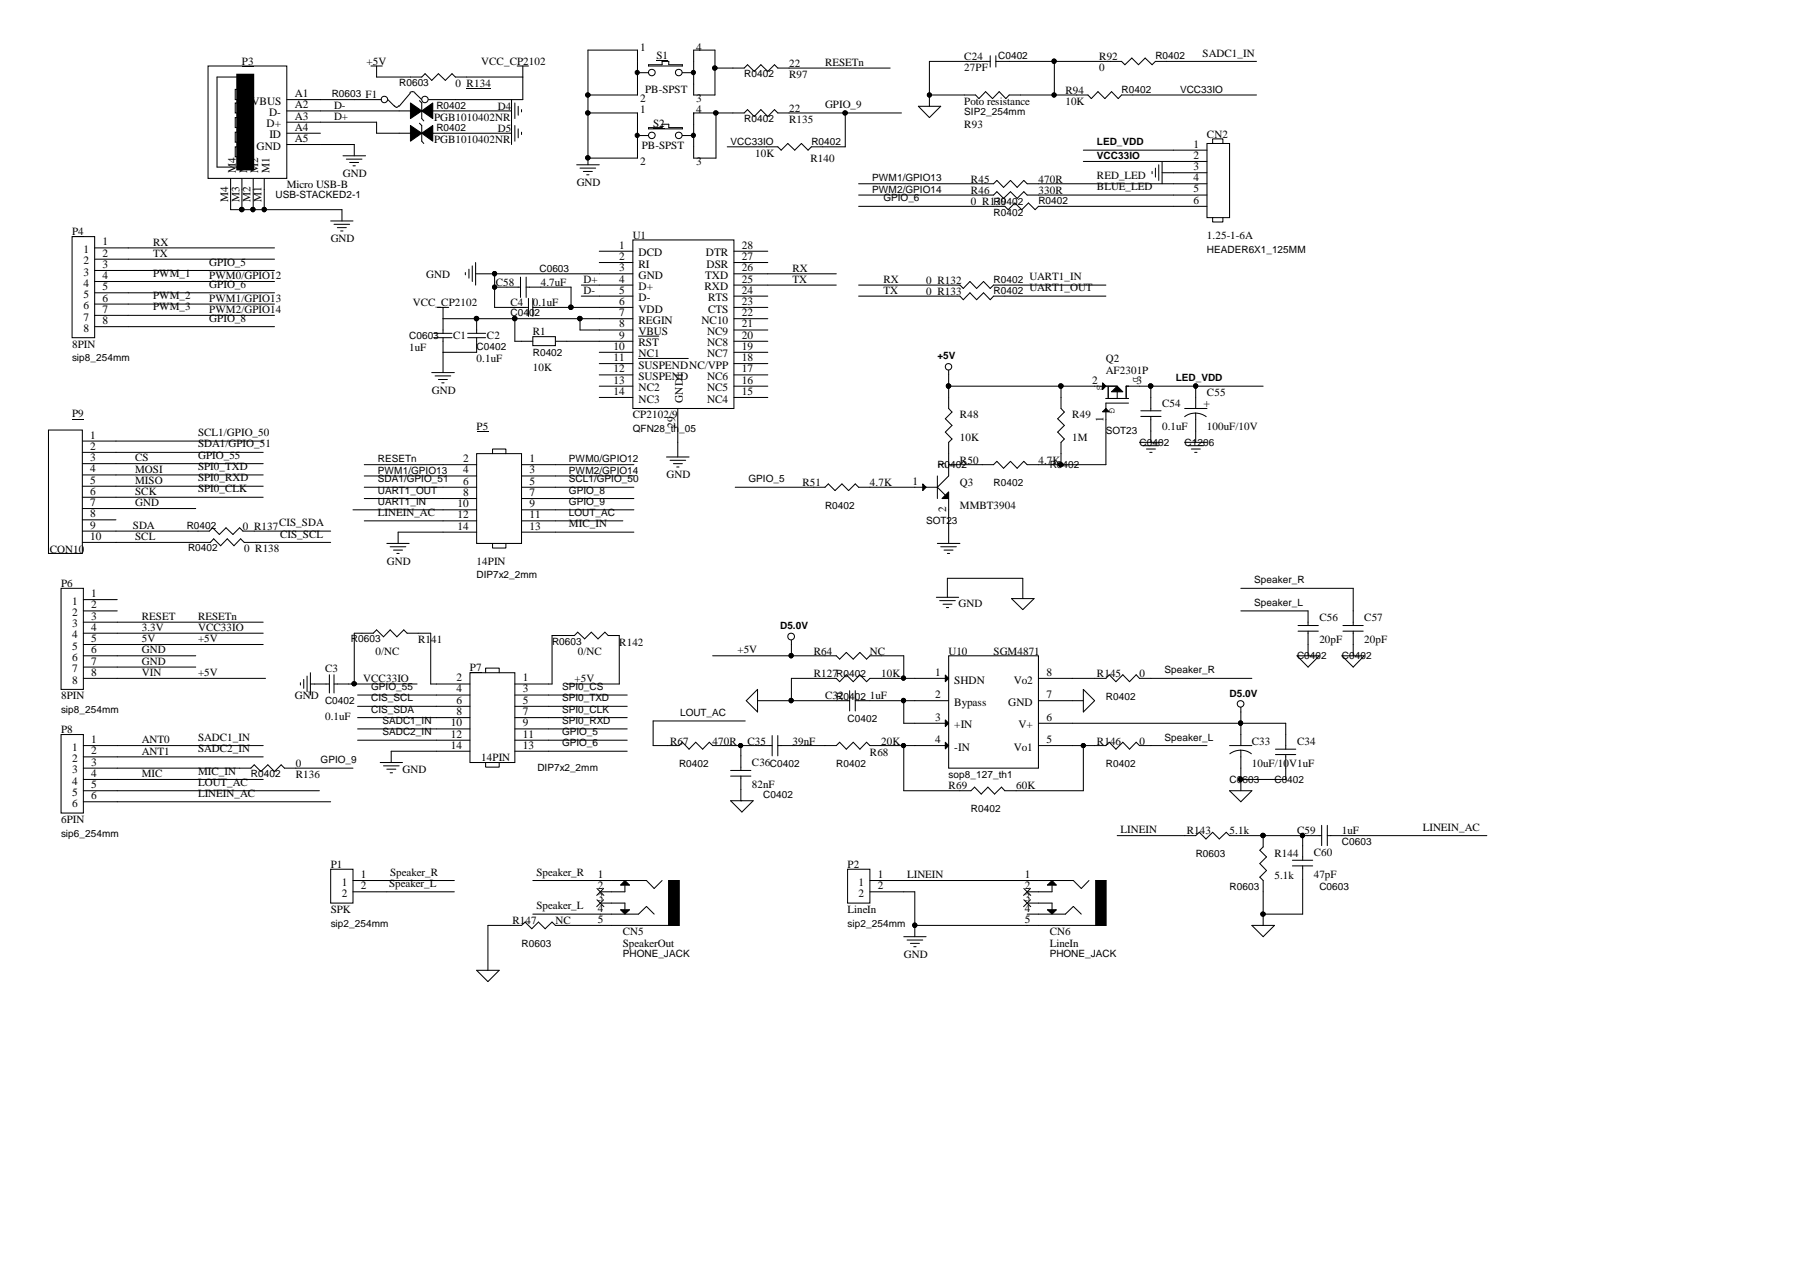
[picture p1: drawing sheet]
<svg xmlns="http://www.w3.org/2000/svg" width="297mm" height="210mm" viewBox="0 0 297 210" stroke-linecap="round" stroke-linejoin="round" font-family="sans-serif">
<g fill="none" stroke="#000" stroke-width=".17">
<path d="M52.9 16.4h5.6M52.9 18.3h13M61.2 10.9h1.9M62.1 10.9v1.8h5.6M64 16.4l1.1 1.1M65.1 17.5l.3 .2 .4-.2M67.6 15.3l.5-.2 .4 .2M67.7 15.3l-1.8 2.2M68.5 15.3l1.1 1.1M73.3 18.3h11.1M77 12.7h9.3M84.4 16.4v7.4"/>
<path d="M85 17v2.6M85.3 10.9h1.9M85.5 17.5v1.5M86.1 18.1v.4M86.3 10.9v5.5h-11.2M97 15.7h8.2v-7.4h-8.2v18.9M97 18.6h8.2M105.2 12h1.8M107 10.7h2.3v-.6h1.1v.6h2.2v.2h-5.6zM112.6 12h1.9M114.5 8.3h3.5v7.4h-3.5zM118 11.2h2.9"/>
<path d="M118.2 18.6v7.5h-3.7M120.9 18.6h-6.4v.3M130.2 11.2h16.7M130.2 18.6h18.6M139.5 18.6v5.6h-3.7M151.6 17.5h3.6l-1.8 1.9zM153.4 15.7h5.7M161 10.1h-7.6v7.4M166.5 10.1h16.8M168.4 15.7h9.3M174 10.1v5.6M186.9 15.7h20.4"/>
<path d="M192.5 10.1h14.8M11.9 39h3.7v16.7h-3.7zM38.1 31.3v3.3h18.3v1.9M39.9 31.3v3.3M41.8 31.3v3.3M43.6 31.3v3.3M52.9 20.2h9.2v1.8h3.8M52.9 23.8h5.6v1.9M54.6 36.5h3.7M55.1 37h2.6M55.7 37.6h1.4M56.2 38.1h.4"/>
<path d="M56.6 25.7h3.7M57.1 26.3h2.6M57.7 26.8h1.5M58.3 27.4h.3M73.3 22h11.1M85 20.7v2.6M85.5 21.3v1.4M86.1 21.8v.4M95.2 27.2h3.7M95.7 27.7h2.6M96.3 28.3h1.4M96.8 28.8h.4"/>
<path d="M97 26.1h8.2M120 24.2h6.5M141.7 30.3h20.4M141.7 32.2h22.3l.5-.6 1.1 1.1 1.2-1.1 1.1 1.1 1.1-1.1 .5 .6h24.1M141.7 34.1h24.1l.6 .5 1.1-1.1 1.1 1.1 1.1-1.1 1.1 1.1 .6-.5h22.2M171.4 30.3h22.2M178.8 24.8h14.8M178.8 26.6h14.8M190.1 28.3v.4M190.7 27.7v1.5M191.2 27.2v2.6M191.8 28.5h1.8"/>
<path d="M191.8 26.6v3.7M15.6 40.9h29.7M15.6 42.8h29.7M15.6 44.6h29.7M15.6 46.5h29.7M15.6 48.3h29.7M15.6 50.2h29.7M15.6 52h29.7M15.6 53.9h29.7M72.2 50.7h1.8M73.1 50.7v1.9h25.8M76.8 45v.4"/>
<path d="M77.4 44.4v1.5M77.9 43.9v2.6M78.5 45.2h20.4M78.5 43.3v3.7M78.7 58.1h-5.6v3.4M81.6 45.2v5.5h3.2M81.6 47.4h4.3M85 52.6v3.7h1.1M85.9 45.7v3.4M86.8 47.4h7.4v3.3M86.8 45.7v3.4M90.3 50.7h8.6"/>
<path d="M93.5 56.3h5.4M95.7 52.6v1.9h3.2M95.9 47h3M95.9 48.9h3M126.7 45.2h11.3M126.7 47h11.3M141.7 47h14.8M141.7 48.9h14.8M165.8 47h16.7M165.8 48.9h16.7M8 71h5.6v20.3h-5.6zM13.6 74.6h29.8"/>
<path d="M13.6 76.5h29.8M13.6 78.4h29.8M13.6 72.8h29.8M60.1 76.7h13M60.1 78.5h13M71.2 61.5h3.8M71.8 62h2.6M72.3 62.6h1.5M72.9 63.2h.4M91.7 76.7h12.9M91.7 78.5h12.9M110 75.4h3.7"/>
<path d="M110.6 76h2.6M111.1 76.5h1.5M111.7 77.1h.4M111.8 73v2.4M154.7 78.5v3.8M156.5 61.1v6.3l.6 .6-1.1 1.1 1.1 1.1-1.1 1.1 1.1 1.1-.6 .6v5.5l-1.8 1.9M156.5 63.7h24.1M175.1 63.7v1.9M175.1 74.9v1.8M182.5 69.3v7.4h-13l-.5-.6-1.1 1.2-1.1-1.2-1.2 1.2-1.1-1.2-.5 .6h-7.5M188 63.7h20.4M188 73h3.8"/>
<path d="M188.3 68.7h3.3M188.3 67.8h3.3M188.6 73.5h2.6M189.2 74.1h1.5M189.7 74.6h.4M189.9 63.7v4.1M189.9 68.7v4.3M195.5 73h3.7M196 73.5h2.6M196.6 74.1h1.5M197.1 74.6h.4M197.3 63.7v1.9"/>
<path d="M197.3 71.1v1.9M13.6 80.2h29.8M13.6 82.1h29.8M13.6 83.9h18.7M13.6 87.6h19.1M13.6 89.5h21.1l.6-.6 1.1 1.2 1.1-1.2 1.1 1.2 1.1-1.2 .6 .6h14.3M13.6 85.8h5.5M42 87.6h12.6M58.3 84.1h14.8M60.1 80.4h13M60.1 86h13M60.1 82.3h13"/>
<path d="M63.8 89.7h3.7M64.4 90.2h2.6M64.9 90.8h1.5M65.5 91.3h.4M73.1 87.8h-7.4v1.9M91.7 80.4h12.9M91.7 87.8h12.9M91.7 86h11.1M91.7 84.1h12.9M91.7 82.3h12.9M121.3 80.4h13M143.6 80.4h11.1"/>
<path d="M154.5 98.6h3.7M154.7 89.7h3.7M154.7 80.4l1.3 1.3M155.1 99.1h2.5M155.2 90.2h2.6M155.6 99.7h1.5M155.8 90.8h1.5M156.3 98.6v-3.2h12.5v3.4M156.3 91.3h.4M156.5 82.3v7.4M166.9 98.8h3.7l-1.8 1.8zM204.8 97.1h18.5v3.7"/>
<path d="M19.3 102.7h24.1M19.3 104.5h24.1M19.3 106.4h24.1M19.3 108.2h13M19.3 110.1h13M19.3 111.9h24.5M49.6 112.7v.3M50.1 112.1v1.5M50.7 111.6v2.5M51.2 112.9h.7M51.2 111v3.7M57.5 112.9h11.3"/>
<path d="M59 114.7h13M59 118.4h13M59 116.6h13M59.7 104.5h-1.2v8.4M69 104.5h2.1v8.4h.9M90.6 112.9h.5v-8h3.7l.5-.6 1.2 1.1 1.1-1.1 1.1 1.1 1.1-1.1 .6 .6h1.8v8h-8.7M90.6 114.7h12.9M90.6 118.4h12.9M90.6 116.6h12.9M117.6 108.2h18.5M123 119h-15.2v4h2.4M125 115.6h13"/>
<path d="M125 113.8v3.7l-1.9-1.9zM130.6 105.6v2.6M136.1 111.9h-5.5v3.7M143.6 115.6h7.4M145.4 108.2h3.7v3.7M145.4 111.9h5.6M149.1 115.6v3.8h1.9M156.2 100.3h.3M177 111.9h5.5l.5-.5 1.1 1.1 1.2-1.1 1.1 1.1 1.1-1.1 .5 .5h18.6M177 115.6h1.8M177 119.4h35.2v4.2M178.8 113.8l1.8 1.8-1.8 1.9z"/>
<path d="M204.8 116.7v4.5M204.8 100.8h11.1M214 108.2h3.7l-1.8 1.9zM215.9 106.4v1.8M221.4 108.2h3.7l-1.8 1.9zM223.3 106.4v1.8M19.3 123h24.1M19.3 124.9h24.1M19.3 126.8h20.2M19.3 128.6h24.1M19.3 130.5h33.4M19.3 132.3h35.3"/>
<path d="M48.8 126.8h9.5M59 120.3h13M59 122.1h13M62.7 125.8h3.7M63.3 126.4h2.6M63.8 126.9h1.5M64.4 127.5h.4M72 124h-7.4v1.8M90.6 124h12.9M90.6 120.3h12.9M90.6 122.1h12.9M119.5 123h5.7"/>
<path d="M120.6 132.1h3.7l-1.9 1.9zM122.3 123v1.7M122.3 130.3v1.8M130.8 123h7.2l.6-.5 1.1 1.1 1.1-1.1 1.1 1.1 1.1-1.1 .6 .5h7.4M149.1 123v7.5h9.3M177 123h3.6M178.8 123v7.5h-11.1M184.4 137.9h12.9l.6-.6 1.1 1.1 1.1-1.1 1.1 1.1 1.2-1.1 .5 .6h15.2M189.9 123h9.3M202.9 130.5h3.7l-1.8 1.8zM204.8 126.8v3.7M210.5 123.6h3.3"/>
<path d="M210.5 124.5h3.3M212.2 124.5v4.1h-7.4M215 137.9v1.6M218.1 136.2v3.3M219 137.9h26.4M219 136.2v3.3M63.8 145.3h11.2M63.8 147.2h11.2M84.2 152.7h-3.7v7.4M87.9 145.3h11.2M87.9 150.8h11.2M93.5 152.7h5.6"/>
<path d="M149.1 145.3h20.4M149.1 147.2h1.9v7.4M149.1 154.6h3.7M149.7 155.1h2.6M150.2 155.7h1.5M150.8 156.2h.4M151 152.7h18.5M206.6 152.7h3.7l-1.9 1.9zM208.4 147.2v5.5M215 145.1v5.7h-6.6M78.7 160.1h3.7l-1.9 1.9z"/>
<circle cx="107.6" cy="12" r=".55"/>
<circle cx="112" cy="12" r=".55"/>
<circle cx="156.5" cy="60.5" r=".54"/>
<circle cx="130.5" cy="105" r=".56"/>
<circle cx="204.7" cy="116.2" r=".55"/>
</g>
<g fill="#000" stroke="#000" stroke-width=".17">
<path d="M152.3 79.9l.5 .5-.5 .6z" fill-rule="evenodd"/>
<path d="M156.5 81.2v1.1h-1.1z" fill-rule="evenodd"/>
<circle cx="97" cy="15.7" r=".36"/>
<circle cx="97" cy="18.6" r=".36"/>
<circle cx="105.1" cy="12" r=".35"/>
<circle cx="114.4" cy="12" r=".35"/>
<circle cx="118" cy="11.2" r=".36"/>
<circle cx="118.1" cy="18.6" r=".36"/>
<circle cx="139.5" cy="18.6" r=".36"/>
<circle cx="153.4" cy="15.7" r=".34"/>
<circle cx="173.9" cy="10.1" r=".35"/>
<circle cx="173.9" cy="15.7" r=".34"/>
<circle cx="39.9" cy="34.6" r=".37"/>
<circle cx="41.7" cy="34.6" r=".35"/>
<circle cx="43.6" cy="34.6" r=".35"/>
<circle cx="97" cy="26" r=".36"/>
<circle cx="78.6" cy="52.6" r=".37"/>
<circle cx="81.6" cy="45.2" r=".35"/>
<circle cx="81.6" cy="47.4" r=".34"/>
<circle cx="84.9" cy="52.6" r=".37"/>
<circle cx="94.2" cy="50.7" r=".37"/>
<circle cx="95.7" cy="52.6" r=".37"/>
<circle cx="156.5" cy="63.7" r=".37"/>
<circle cx="175.1" cy="63.7" r=".37"/>
<circle cx="175.1" cy="76.7" r=".36"/>
<circle cx="189.9" cy="63.7" r=".37"/>
<circle cx="197.3" cy="63.7" r=".35"/>
<circle cx="58.4" cy="112.8" r=".36"/>
<circle cx="130.5" cy="108.2" r=".35"/>
<circle cx="130.5" cy="115.6" r=".35"/>
<circle cx="149.1" cy="115.6" r=".35"/>
<circle cx="149.1" cy="111.9" r=".34"/>
<circle cx="204.7" cy="119.3" r=".35"/>
<circle cx="122.2" cy="123" r=".34"/>
<circle cx="149.1" cy="123" r=".34"/>
<circle cx="178.8" cy="123" r=".34"/>
<circle cx="204.7" cy="128.6" r=".35"/>
<circle cx="208.4" cy="137.9" r=".37"/>
<circle cx="214.9" cy="137.9" r=".35"/>
<circle cx="150.9" cy="152.7" r=".35"/>
<circle cx="208.4" cy="150.8" r=".36"/>
</g>
<path d="M108.3 10h2h-2zM11.9 39h1.9v.1h-1.9zM11.9 69.1h1.9v.1h-1.9z" fill="#000"/>
<circle cx="70.1" cy="16.4" r=".54" fill="#fff" stroke="#000" stroke-width=".17"/>
<path d="M70.7 16.4h4.4" fill="none" stroke="#000" stroke-width=".17"/>
<circle cx="63.4" cy="16.4" r=".54" fill="#fff" stroke="#000" stroke-width=".17"/>
<g fill="none" stroke="#000" stroke-width=".17">
<path d="M34.3 10.9h13v18.5h-13zM38.8 14.7h.6v1.7h-.6zM38.8 17h.6v1.6h-.6zM38.8 19.4h.6v1.7h-.6zM39.5 14.6v7.4M39.5 12.7h-3.7v14.9h3.7M47.3 16.4h5.6M47.3 18.3h5.6M58.5 16.4h4.4M65.9 18.3h1.8M67.7 12.7h1.9l.5-.5 1.1 1.1 1.1-1.1 1.2 1.1 1.1-1.1 .5 .5h1.9M69.2 16.6l.4 .4v2.6l.3 .4"/>
<path d="M71.4 18.3h1.9M77 14.6h4M105.2 18.6v7.5M114.5 18.6v7.5M120.9 11.2h1.9l.6-.5 1.1 1.1 1.1-1.1 1.1 1.1 1.1-1.1 .6 .5h1.8M120.9 18.6h1.9l.6-.5 1.1 1.1 1.1-1.1 1.1 1.1 1.1-1.1 .6 .5h1.8M159.1 15.7h1.9l.5 .6 1.1-1.2 1.2 1.2 1.1-1.2 1.1 1.2 .5-.6h1.9M161 10.1h2.4M163.4 9.2v1.9M164.3 10.1h2.2M164.3 9.2v1.9M177.7 15.7h1.8l.6 .6 1.1-1.2 1.1 1.2 1.1-1.2 1.1 1.2 .6-.6h1.8"/>
<path d="M183.3 10.1h1.8l.5 .6 1.2-1.1 1.1 1.1 1.1-1.1 1.1 1.1 .6-.6h1.8M38.1 29.4v1.9M38.8 21.8h.6v1.7h-.6zM38.8 24.2h.6v1.7h-.6zM39.9 29.4v1.9M41.8 29.4v1.9M43.6 29.4v1.9M47.3 20.2h5.6M47.3 22h5.6M47.3 23.8h5.6M65.9 22h1.8M69.2 20.3l.4 .4v2.6l.3 .4"/>
<path d="M71.4 22h1.9M104.4 39.6h16.7v27.8h-16.7zM105.2 22.4h1.8M107 21.1h2.3v-.6h1.1v.6h2.2v.2h-5.6zM112.6 22.4h1.9M126.5 24.2h1.9l.5 .6 1.1-1.1 1.1 1.1 1.1-1.1 1.1 1.1 .6-.6h1.9M162.1 30.3h1.9l.5-.5 1.1 1.1 1.2-1.1 1.1 1.1 1.1-1.1 .5 .5h1.9M193.6 30.3h5.6M193.6 24.8h5.6M193.6 26.6h5.6M193.6 28.5h5.6M193.6 32.2h5.6"/>
<path d="M193.6 34.1h5.6M199.2 23.7h3.7v12.2h-3.7zM200.1 23.7v-.8h1.7v.8M200.1 35.9v.7h1.7v-.7M71.6 55h3M71.6 55.7h3M73.1 52.6v2.4M73.1 55.7v2.4M77.2 55h2.9M77.2 55.7h2.9M78.7 52.6v2.4M78.7 55.7v2.4"/>
<path d="M84.2 50.8h2.2M84.8 50.7h2.4M86.1 56.3h1.8M87.2 49.2v3M87.9 55.6h3.8v1.4h-3.8zM87.9 49.2v3M87.9 50.7h2.4M91.7 56.3h1.8M98.9 56.3h5.5M98.9 50.7h5.5M98.9 47h5.5M98.9 48.9h5.5"/>
<path d="M98.9 41.5h5.5M98.9 43.3h5.5M98.9 45.2h5.5M98.9 52.6h5.5M98.9 54.5h5.5M98.9 58.1h5.5M105.4 55.5h3.3M105.4 59.2h8.2M121.1 56.3h5.6M121.1 50.7h5.6M121.1 47h5.6M121.1 48.9h5.6"/>
<path d="M121.1 41.5h5.6M121.1 43.3h5.6M121.1 45.2h5.6M121.1 52.6h5.6M121.1 54.5h5.6M121.1 58.1h5.6M156.5 47h1.9l.6 .6 1.1-1.1 1.1 1.1 1.1-1.1 1.1 1.1 .6-.6h1.8M156.5 48.9h1.9l.6 .6 1.1-1.2 1.1 1.2 1.1-1.2 1.1 1.2 .6-.6h1.8M73.1 76.7h5.6M73.1 78.5h5.6M78.7 74.9h7.4v14.8h-7.4zM81.3 74.9v-.8h2.2v.8"/>
<path d="M86.1 76.7h5.6M86.1 78.5h5.6M98.9 63.7h5.5M98.9 60h5.5M98.9 61.9h5.5M98.9 65.6h5.5M111.8 67.4v5.6M121.1 63.7h5.6M121.1 60h5.6M121.1 61.9h5.6M121.1 65.6h5.6M175.1 65.6v1.8l.5 .6-1.1 1.1 1.1 1.1-1.1 1.1 1.1 1.1-.5 .6v1.9"/>
<path d="M180.6 63.7h3.8M182.5 65.8h3.7M182.9 63.7v2.1M184.4 64.7v1.1M186.2 66.5h-3.7v2.8M188 63.7h-2.2v2.1M195.5 68.8a2.96 2.96 0 0 1 3.6 0M195.5 67.4h3.7M197.3 65.6v1.8M197.3 68.2v2.9M10.1 97.1h3.7v16.7h-3.7zM13.8 98.9h5.5"/>
<path d="M32.7 87.6h1.8l.6-.5 1.1 1.1 1.1-1.1 1.1 1.1 1.1-1.1 .6 .5h1.9M73.1 80.4h5.6M73.1 82.3h5.6M73.1 84.1h5.6M73.1 86h5.6M73.1 87.8h5.6M81.3 89.7v.7h2.2v-.7M86.1 80.4h5.6M86.1 82.3h5.6M86.1 84.1h5.6M86.1 86h5.6M86.1 87.8h5.6"/>
<path d="M134.3 80.4h1.8l.6-.5 1.1 1.1 1.1-1.1 1.1 1.1 1.1-1.1 .6 .5h1.9M13.8 111.9h5.5M13.8 104.5h5.5M13.8 100.8h5.5M13.8 102.7h5.5M13.8 106.4h5.5M13.8 108.2h5.5M13.8 110.1h5.5M51.9 112.9h2.5M54.4 111.4v3M55.1 111.4v3M55.1 112.9h2.4"/>
<path d="M59.7 104.5h1.9l.5-.6 1.2 1.2 1.1-1.2 1.1 1.2 1.1-1.2 .6 .6h1.8M72 112.9h5.6M72 114.7h5.6M72 116.6h5.6M72 118.4h5.6M77.6 111h7.4v14.8h-7.4zM80.1 111v-.7h2.3v.7M85 112.9h5.6M85 114.7h5.6M85 116.6h5.6M85 118.4h5.6M136.1 111.9h1.9l.6 .6 1.1-1.1 1.1 1.1 1.1-1.1 1.1 1.1 .6-.6h1.8"/>
<path d="M136.1 108.2h1.9l.6 .6 1.1-1.1 1.1 1.1 1.1-1.1 1.1 1.1 .6-.6h1.8M138 115.6h2.2M140.2 114v3.3M141.1 115.6h2.5M141.1 114v3.3M151 111.9h5.5M151 115.6h5.5M151 119.4h5.5M156.5 108.2h14.9v18.6h-14.9zM171.4 111.9h5.6M171.4 115.6h5.6M171.4 119.4h5.6"/>
<path d="M214.2 103.2h3.4M214.2 104.2h3.4M215.9 100.8v2.4M215.9 104.2v2.2M221.6 103.2h3.4M221.6 104.2h3.4M223.3 100.8v2.4M223.3 104.2v2.2M10.1 121.2h3.7v13h-3.7zM13.8 130.5h5.5M13.8 123h5.5M13.8 124.9h5.5"/>
<path d="M13.8 126.8h5.5M13.8 128.6h5.5M13.8 132.3h5.5M39.5 126.8h1.9l.6-.6 1.1 1.1 1.1-1.1 1.1 1.1 1.1-1.1 .5 .6h1.9M72 120.3h5.6M72 122.1h5.6M72 124h5.6M80.1 125.8v.8h2.3v-.8M85 120.3h5.6M85 122.1h5.6M85 124h5.6M110.2 123h1.9l.5-.5 1.1 1.1 1.1-1.1 1.2 1.1 1.1-1.1 .5 .5h1.9"/>
<path d="M120.6 127.1h3.3M120.6 128.1h3.3M122.3 124.7v2.4M122.3 128.1v2.2M125.2 123h2.2M127.4 121.4v3.3M128.4 123h2.4M128.4 121.4v3.3M151 123h5.5M158.4 130.5h1.8l.6-.6 1.1 1.1 1.1-1.1 1.1 1.1 1.2-1.1 .5 .6h1.9M171.4 123h5.6M180.6 123h1.9l.5-.5 1.1 1.1 1.2-1.1 1.1 1.1 1.1-1.1 .5 .5h1.9"/>
<path d="M202.9 123h3.7M202.9 124.4a2.96 2.96 0 0 1 3.6 0M204.8 121.2v1.8M204.8 123.8v3M208.4 137.9v1.9l-.5 .5 1.1 1.1-1.1 1.1 1.1 1.2-1.1 1.1 .5 .5v1.9M215 139.5v2.5M54.6 143.4h3.7v5.6h-3.7zM58.3 145.3h5.5M58.3 147.2h5.5M84.2 152.7h1.9l.6-.5 1.1 1.1 1.1-1.1 1.1 1.1 1.1-1.1 .6 .5h1.8M98.5 146.6l1.2 1.2M98.5 148.5l1.2 1.1"/>
<path d="M99.1 152.7h13v-7.4h-1.7v7.4M99.1 145.3h7.6l1.2 1.3 1.4-1.3M99.1 150.8h6.3l1.3-1.2 1.2 1.2M99.1 149h4v1.1M99.6 146.6l-1.1 1.2M99.6 148.5l-1.1 1.1M103.1 146.1v1.1h-4M139.9 143.4h3.7v5.6h-3.7zM143.6 145.3h5.5M143.6 147.2h5.5M169 146.6l1.1 1.2M169 148.5l1.1 1.1"/>
<path d="M169.5 145.3h7.6l1.3 1.3 1.3-1.3M169.5 152.7h13v-7.4h-1.7v7.4M169.5 149h4.1v1.1M169.5 150.8h6.3l1.3-1.2 1.3 1.2M170.1 146.6l-1.2 1.2M170.1 148.5l-1.2 1.1M173.6 146.1v1.1h-4.1M213.3 142h3.3M213.3 142.9h3.3M215 142.9v2.2"/>
<circle cx="107.6" cy="22.3" r=".55"/>
<circle cx="112" cy="22.3" r=".55"/>
</g>
<path d="M39.5 12.7h1.9v14.9h-1.9z" fill-rule="evenodd" fill="#000" stroke="#000" stroke-width="1.1"/>
<path d="M39.9 10.9h2v.1h-2zM107.8 21.1h1.9v.1h-1.9zM78.7 71.1h1.9v.1h-1.9zM77.6 111h1.9v.1h-1.9z" fill="#000"/>
<g fill="#000" stroke="#000" stroke-width=".17">
<path d="M69.6 18.3l1.8-1.3v2.6z" fill-rule="evenodd"/>
<path d="M67.7 17l1.9 1.3-1.9 1.3z" fill-rule="evenodd"/>
<path d="M69.6 22l1.8-1.3v2.6z" fill-rule="evenodd"/>
<path d="M67.7 20.7l1.9 1.3-1.9 1.3z" fill-rule="evenodd"/>
<path d="M182.5 67.4l.5 .6h-1.1z" fill-rule="evenodd"/>
<path d="M181.9 63.2l.6 .5-.6 .6z" fill-rule="evenodd"/>
<path d="M184.4 63.7l.9 1h-1.9z" fill-rule="evenodd"/>
<path d="M156 111.4l.5 .5-.5 .6z" fill-rule="evenodd"/>
<path d="M156 118.8l.5 .6-.5 .5z" fill-rule="evenodd"/>
<path d="M156 122.5l.5 .5-.5 .6z" fill-rule="evenodd"/>
<path d="M103.1 145.3l.8 .8h-1.5z" fill-rule="evenodd"/>
<path d="M102.4 150.1h1.5l-.8 .7z" fill-rule="evenodd"/>
<path d="M110.4 145.3h1.7v7.4h-1.7z" fill-rule="evenodd"/>
<path d="M172.8 146.1l.8-.8 .7 .8z" fill-rule="evenodd"/>
<path d="M172.8 150.1h1.5l-.7 .7z" fill-rule="evenodd"/>
<path d="M180.8 145.3h1.7v7.4h-1.7z" fill-rule="evenodd"/>
<circle cx="97" cy="15.7" r=".36"/>
<circle cx="97" cy="18.6" r=".36"/>
<circle cx="118" cy="11.2" r=".36"/>
<circle cx="118.1" cy="18.6" r=".36"/>
<circle cx="139.5" cy="18.6" r=".36"/>
<circle cx="153.4" cy="15.7" r=".34"/>
<circle cx="173.9" cy="10.1" r=".35"/>
<circle cx="173.9" cy="15.7" r=".34"/>
<circle cx="39.9" cy="34.6" r=".37"/>
<circle cx="41.7" cy="34.6" r=".35"/>
<circle cx="43.6" cy="34.6" r=".35"/>
<circle cx="97" cy="26" r=".36"/>
<circle cx="105.1" cy="22.3" r=".35"/>
<circle cx="114.4" cy="22.3" r=".35"/>
<circle cx="78.6" cy="52.6" r=".37"/>
<circle cx="81.6" cy="45.2" r=".35"/>
<circle cx="81.6" cy="47.4" r=".34"/>
<circle cx="84.9" cy="52.6" r=".37"/>
<circle cx="94.2" cy="50.7" r=".37"/>
<circle cx="95.7" cy="52.6" r=".37"/>
<circle cx="156.5" cy="63.7" r=".37"/>
<circle cx="175.1" cy="63.7" r=".37"/>
<circle cx="175.1" cy="76.7" r=".36"/>
<circle cx="189.9" cy="63.7" r=".37"/>
<circle cx="197.3" cy="63.7" r=".35"/>
<circle cx="58.4" cy="112.8" r=".36"/>
<circle cx="130.5" cy="108.2" r=".35"/>
<circle cx="130.5" cy="115.6" r=".35"/>
<circle cx="149.1" cy="115.6" r=".35"/>
<circle cx="149.1" cy="111.9" r=".34"/>
<circle cx="204.7" cy="119.3" r=".35"/>
<circle cx="122.2" cy="123" r=".34"/>
<circle cx="149.1" cy="123" r=".34"/>
<circle cx="178.8" cy="123" r=".34"/>
<circle cx="204.7" cy="128.6" r=".35"/>
<circle cx="208.4" cy="137.9" r=".37"/>
<circle cx="214.9" cy="137.9" r=".35"/>
<circle cx="150.9" cy="152.7" r=".35"/>
<circle cx="208.4" cy="150.8" r=".36"/>
</g>
<g font-size="1.9">
<text x="105.6" y="8.4">1</text>
<text x="114.9" y="8.4">4</text>
<text x="41.5" y="17.3">VBUS</text>
<text x="48.6" y="16">A1</text>
<text x="48.6" y="17.9">A2</text>
<text x="105.6" y="16.9">2</text>
<text x="114.9" y="16.9">3</text>
<text x="44" y="21">D+</text>
<text x="44.4" y="19.1">D-</text>
<text x="44.4" y="22.8">ID</text>
<text x="48.6" y="19.7">A3</text>
<text x="48.6" y="21.6">A4</text>
<text x="48.6" y="23.4">A5</text>
<text x="105.6" y="18.7">1</text>
<text x="114.9" y="18.7">4</text>
<text x="38.9" y="28.5" transform="rotate(-90 38.9 28.5)">M4</text>
<text x="40.8" y="28.5" transform="rotate(-90 40.8 28.5)">M3</text>
<text x="42.3" y="24.7">GND</text>
<text x="42.6" y="28.5" transform="rotate(-90 42.6 28.5)">M2</text>
<text x="44.4" y="28.5" transform="rotate(-90 44.4 28.5)">M1</text>
<text x="105.6" y="27.2">2</text>
<text x="114.9" y="27.2">3</text>
<text x="196.9" y="24.4">1</text>
<text x="196.9" y="26.2">2</text>
<text x="196.9" y="28.1">3</text>
<text x="196.9" y="29.9">4</text>
<text x="37.6" y="33.3" transform="rotate(-90 37.6 33.3)">M4</text>
<text x="39.5" y="33.3" transform="rotate(-90 39.5 33.3)">M3</text>
<text x="41.4" y="33.3" transform="rotate(-90 41.4 33.3)">M2</text>
<text x="43.2" y="33.3" transform="rotate(-90 43.2 33.3)">M1</text>
<text x="196.9" y="31.8">5</text>
<text x="196.9" y="33.6">6</text>
<text x="13.8" y="41.8">1</text>
<text x="16.9" y="40.5">1</text>
<text x="102.2" y="41">1</text>
<text x="122.4" y="41">28</text>
<text x="13.8" y="43.6">2</text>
<text x="13.8" y="45.5">3</text>
<text x="13.8" y="47.3">4</text>
<text x="16.9" y="42.3">2</text>
<text x="16.9" y="44.2">3</text>
<text x="16.9" y="46">4</text>
<text x="16.9" y="47.9">5</text>
<text x="102.2" y="42.9">2</text>
<text x="102.2" y="44.8">3</text>
<text x="102.2" y="46.6">4</text>
<text x="105.4" y="42.3">DCD</text>
<text x="105.4" y="44.2">RI</text>
<text x="105.4" y="46">GND</text>
<text x="105.4" y="47.9">D+</text>
<text x="116.2" y="47.9">RXD</text>
<text x="116.4" y="46">TXD</text>
<text x="116.5" y="42.3">DTR</text>
<text x="116.6" y="44.2">DSR</text>
<text x="122.4" y="46.6">25</text>
<text x="122.4" y="44.8">26</text>
<text x="122.4" y="42.9">27</text>
<text x="13.8" y="49.2">5</text>
<text x="13.8" y="51">6</text>
<text x="13.8" y="52.9">7</text>
<text x="16.9" y="49.8">6</text>
<text x="16.9" y="51.6">7</text>
<text x="16.9" y="53.5">8</text>
<text x="102.2" y="48.4">5</text>
<text x="102.2" y="50.3">6</text>
<text x="102.2" y="52.2">7</text>
<text x="105.4" y="49.7">D-</text>
<text x="105.4" y="51.6">VDD</text>
<text x="105.4" y="53.4">REGIN</text>
<text x="115.7" y="53.4">NC10</text>
<text x="116.8" y="51.6">CTS</text>
<text x="116.8" y="49.7">RTS</text>
<text x="122.4" y="52.2">22</text>
<text x="122.4" y="50.3">23</text>
<text x="122.4" y="48.4">24</text>
<text x="13.8" y="54.8">8</text>
<text x="101.3" y="57.7">10</text>
<text x="101.3" y="59.6">11</text>
<text x="102.2" y="54">8</text>
<text x="102.2" y="55.9">9</text>
<text x="105.4" y="55.3">VBUS</text>
<text x="105.4" y="57.2">RST</text>
<text x="105.4" y="59">NC1</text>
<text x="116.7" y="59">NC7</text>
<text x="116.7" y="57.2">NC8</text>
<text x="116.7" y="55.3">NC9</text>
<text x="122.4" y="59.6">18</text>
<text x="122.4" y="57.7">19</text>
<text x="122.4" y="55.9">20</text>
<text x="122.4" y="54">21</text>
<text x="101.3" y="61.4">12</text>
<text x="101.3" y="63.3">13</text>
<text x="101.3" y="65.2">14</text>
<text x="105.4" y="60.8">SUSPENDNC/VPP</text>
<text x="105.4" y="62.7">SUSPEND</text>
<text x="105.4" y="64.6">NC2</text>
<text x="116.7" y="64.6">NC5</text>
<text x="116.7" y="62.7">NC6</text>
<text x="122.4" y="65.2">15</text>
<text x="122.4" y="63.3">16</text>
<text x="122.4" y="61.4">17</text>
<text x="180.3" y="63.3">2</text>
<text x="187.5" y="63.3">3</text>
<text x="105.4" y="66.4">NC3</text>
<text x="111.4" y="70.6" transform="rotate(-90 111.4 70.6)">29</text>
<text x="112.7" y="66.5" transform="rotate(-90 112.7 66.5)">GND1</text>
<text x="116.7" y="66.4">NC4</text>
<text x="182.1" y="69.7" transform="rotate(-90 182.1 69.7)">1</text>
<text x="198.6" y="67.2">+</text>
<text x="14.9" y="72.4">1</text>
<text x="14.9" y="74.2">2</text>
<text x="14.9" y="76.1">3</text>
<text x="14.9" y="77.9">4</text>
<text x="76.4" y="76.3">2</text>
<text x="87.4" y="76.3">1</text>
<text x="156.1" y="77.2" transform="rotate(-90 156.1 77.2)">3</text>
<text x="14.9" y="79.8">5</text>
<text x="14.9" y="81.6">6</text>
<text x="14.9" y="83.5">7</text>
<text x="75.5" y="83.7">10</text>
<text x="76.4" y="78.1">4</text>
<text x="76.4" y="80">6</text>
<text x="76.4" y="81.8">8</text>
<text x="87.4" y="78.1">3</text>
<text x="87.4" y="80">5</text>
<text x="87.4" y="81.8">7</text>
<text x="87.4" y="83.7">9</text>
<text x="150.6" y="80">1</text>
<text x="14.9" y="85.4">8</text>
<text x="14.9" y="87.2">9</text>
<text x="14.9" y="89.1">10</text>
<text x="75.5" y="85.5">12</text>
<text x="75.5" y="87.4">14</text>
<text x="87.4" y="85.5">11</text>
<text x="87.4" y="87.4">13</text>
<text x="156.1" y="84.5" transform="rotate(-90 156.1 84.5)">2</text>
<text x="11.9" y="99.8">1</text>
<text x="11.9" y="101.7">2</text>
<text x="15.1" y="98.5">1</text>
<text x="15.1" y="100.4">2</text>
<text x="11.9" y="103.5">3</text>
<text x="11.9" y="105.3">4</text>
<text x="11.9" y="107.2">5</text>
<text x="15.1" y="102.2">3</text>
<text x="15.1" y="104.1">4</text>
<text x="15.1" y="105.9">5</text>
<text x="15.1" y="107.8">6</text>
<text x="11.9" y="109.1">6</text>
<text x="11.9" y="110.9">7</text>
<text x="11.9" y="112.8">8</text>
<text x="15.1" y="109.7">7</text>
<text x="15.1" y="111.5">8</text>
<text x="75.3" y="112.5">2</text>
<text x="86.3" y="112.5">1</text>
<text x="154.3" y="111.5">1</text>
<text x="157.5" y="112.8">SHDN</text>
<text x="167.3" y="112.8">Vo2</text>
<text x="172.7" y="111.5">8</text>
<text x="74.4" y="119.9">10</text>
<text x="75.3" y="114.3">4</text>
<text x="75.3" y="116.1">6</text>
<text x="75.3" y="118">8</text>
<text x="86.3" y="114.3">3</text>
<text x="86.3" y="116.1">5</text>
<text x="86.3" y="118">7</text>
<text x="86.3" y="119.9">9</text>
<text x="154.3" y="115.2">2</text>
<text x="154.3" y="118.9">3</text>
<text x="157.5" y="116.5">Bypass</text>
<text x="166.4" y="116.5">GND</text>
<text x="172.7" y="118.9">6</text>
<text x="172.7" y="115.2">7</text>
<text x="11.9" y="123.9">1</text>
<text x="11.9" y="125.7">2</text>
<text x="15.1" y="122.6">1</text>
<text x="15.1" y="124.5">2</text>
<text x="74.4" y="121.7">12</text>
<text x="74.4" y="123.5">14</text>
<text x="86.3" y="121.7">11</text>
<text x="86.3" y="123.5">13</text>
<text x="154.3" y="122.6">4</text>
<text x="157.5" y="120.2">+IN</text>
<text x="157.5" y="123.9">-IN</text>
<text x="167.3" y="123.9">Vo1</text>
<text x="168.1" y="120.2">V+</text>
<text x="172.7" y="122.6">5</text>
<text x="11.9" y="127.6">3</text>
<text x="11.9" y="129.5">4</text>
<text x="11.9" y="131.3">5</text>
<text x="15.1" y="126.3">3</text>
<text x="15.1" y="128.2">4</text>
<text x="15.1" y="130.1">5</text>
<text x="15.1" y="131.9">6</text>
<text x="11.9" y="133.2">6</text>
<text x="56.4" y="146.1">1</text>
<text x="56.4" y="148">2</text>
<text x="59.6" y="144.9">1</text>
<text x="59.6" y="146.7">2</text>
<text x="98.7" y="144.9">1</text>
<text x="98.7" y="146.7">2</text>
<text x="98.7" y="148.6">3</text>
<text x="141.7" y="146.1">1</text>
<text x="141.7" y="148">2</text>
<text x="144.9" y="144.9">1</text>
<text x="144.9" y="146.7">2</text>
<text x="169.1" y="144.9">1</text>
<text x="169.1" y="146.7">2</text>
<text x="169.1" y="148.6">3</text>
<text x="98.7" y="150.4">4</text>
<text x="98.7" y="152.3">5</text>
<text x="169.1" y="150.4">4</text>
<text x="169.1" y="152.3">5</text>
</g>
<g font-size="1.8">
<text x="39.9" y="10.7">P3</text>
<text x="60.5" y="10.7">+5V</text>
<text x="79.4" y="10.7">VCC_CP2102</text>
<text x="108.3" y="9.8">S1</text>
<text x="130.2" y="11">22</text>
<text x="136.1" y="10.9">RESETn</text>
<text x="159.1" y="9.9">C24</text>
<text x="159.1" y="11.8">27PF</text>
<text x="181.4" y="9.9">R92</text>
<text x="181.4" y="11.8">0</text>
<text x="198.5" y="9.3">SADC1_IN</text>
<text x="55.1" y="17.9">D-</text>
<text x="75.1" y="14.4">0 R134</text>
<text x="106.5" y="15.3">PB-SPST</text>
<text x="130.2" y="12.9">R97</text>
<text x="136.1" y="17.8">GPIO_9</text>
<text x="159.1" y="17.3">Poto resistance</text>
<text x="175.8" y="15.5">R94</text>
<text x="175.8" y="17.3">10K</text>
<text x="55.1" y="19.8">D+</text>
<text x="71.6" y="20">PGB1010402NR</text>
<text x="71.6" y="23.6">PGB1010402NR</text>
<text x="82.2" y="18.1">D4</text>
<text x="82.2" y="21.8">D5</text>
<text x="107.8" y="20.9">S2</text>
<text x="130.2" y="20.3">R135</text>
<text x="130.2" y="18.5">22</text>
<text x="159.1" y="21.1">R93</text>
<text x="199.2" y="22.7">CN2</text>
<text x="56.6" y="29.2">GND</text>
<text x="105.9" y="24.6">PB-SPST</text>
<text x="124.6" y="25.9">10K</text>
<text x="133.7" y="26.8">R140</text>
<text x="181" y="29.5">RED_LED</text>
<text x="47.3" y="31.1">Micro USB-B</text>
<text x="95.2" y="30.7">GND</text>
<text x="160.2" y="32">R46</text>
<text x="160.2" y="33.8">0 R139</text>
<text x="160.2" y="30.2">R45</text>
<text x="171.4" y="32">330R</text>
<text x="171.4" y="30.2">470R</text>
<text x="181" y="31.4">BLUE_LED</text>
<text x="11.9" y="38.8">P4</text>
<text x="25.3" y="40.5">RX</text>
<text x="54.6" y="40">GND</text>
<text x="104.4" y="39.4">U1</text>
<text x="199.2" y="39.4">1.25-1-6A</text>
<text x="25.3" y="42.4">TX</text>
<text x="25.3" y="45.6">PWM_1</text>
<text x="34.5" y="43.8">GPIO_5</text>
<text x="34.5" y="46.1">PWM0/GPIO12</text>
<text x="34.5" y="47.5">GPIO_6</text>
<text x="70.3" y="45.9">GND</text>
<text x="81.8" y="47.2">C58</text>
<text x="89.2" y="47.2">4.7uF</text>
<text x="96.3" y="46.7">D+</text>
<text x="130.8" y="44.8">RX</text>
<text x="130.8" y="46.7">TX</text>
<text x="145.8" y="46.7">RX</text>
<text x="152.8" y="46.8">0 R132</text>
<text x="25.3" y="49.4">PWM_2</text>
<text x="25.3" y="51.2">PWM_3</text>
<text x="34.5" y="49.8">PWM1/GPIO13</text>
<text x="34.5" y="51.7">PWM2/GPIO14</text>
<text x="34.5" y="53.1">GPIO_8</text>
<text x="68.1" y="50.5">VCC_CP2102</text>
<text x="84.2" y="50.5">C4</text>
<text x="87.9" y="50.5">0.1uF</text>
<text x="96.3" y="48.5">D-</text>
<text x="145.8" y="48.5">TX</text>
<text x="152.8" y="48.7">0 R133</text>
<text x="169.9" y="48.1">UART1_OUT</text>
<text x="11.9" y="57.4">8PIN</text>
<text x="67.5" y="58">1uF</text>
<text x="74.8" y="55.9">C1</text>
<text x="78.7" y="59.8">0.1uF</text>
<text x="80.3" y="55.9">C2</text>
<text x="87.9" y="55.3">R1</text>
<text x="182.5" y="59.8">Q2</text>
<text x="71.2" y="65">GND</text>
<text x="87.9" y="61.3">10K</text>
<text x="182.5" y="61.7">AF2301P</text>
<text x="199.2" y="65.4">C55</text>
<text x="11.9" y="68.9">P9</text>
<text x="32.7" y="72">SCL1/GPIO_50</text>
<text x="78.7" y="70.9">P5</text>
<text x="104.4" y="69.1">CP2102/9</text>
<text x="158.4" y="69.1">R48</text>
<text x="177" y="69.1">R49</text>
<text x="191.8" y="67.2">C54</text>
<text x="191.8" y="70.9">0.1uF</text>
<text x="199.2" y="70.9">100uF/10V</text>
<text x="22.3" y="76.1">CS</text>
<text x="22.3" y="78">MOSI</text>
<text x="32.7" y="73.8">SDA1/GPIO_51</text>
<text x="32.7" y="75.7">GPIO_55</text>
<text x="32.7" y="77.6">SPI0_TXD</text>
<text x="158.4" y="72.8">10K</text>
<text x="158.4" y="76.5">R50</text>
<text x="171.4" y="76.5">4.7K</text>
<text x="177" y="72.8">1M</text>
<text x="22.3" y="79.9">MISO</text>
<text x="22.3" y="81.7">SCK</text>
<text x="22.3" y="83.5">GND</text>
<text x="32.7" y="79.4">SPI0_RXD</text>
<text x="32.7" y="81.3">SPI0_CLK</text>
<text x="110" y="78.9">GND</text>
<text x="132.4" y="80.2">R51</text>
<text x="143.6" y="80.2">4.7K</text>
<text x="158.4" y="80.2">Q3</text>
<text x="158.4" y="83.9">MMBT3904</text>
<text x="21.9" y="87.3">SDA</text>
<text x="22.3" y="89.1">SCL</text>
<text x="40.1" y="87.4">0 R137</text>
<text x="46.1" y="86.8">CIS_SDA</text>
<text x="46.2" y="88.7">CIS_SCL</text>
<text x="62.4" y="85.1">LINEIN_AC</text>
<text x="93.9" y="87">MIC_IN</text>
<text x="8.2" y="91.3">CON10</text>
<text x="40.3" y="91.2">0 R138</text>
<text x="63.8" y="93.2">GND</text>
<text x="78.7" y="93.2">14PIN</text>
<text x="10.1" y="96.9">P6</text>
<text x="158.2" y="100.2">GND</text>
<text x="23.4" y="102.3">RESET</text>
<text x="23.4" y="104.1">3.3V</text>
<text x="23.4" y="106">5V</text>
<text x="23.4" y="107.8">GND</text>
<text x="32.7" y="102.3">RESETn</text>
<text x="32.7" y="104.1">VCC33IO</text>
<text x="32.7" y="106">+5V</text>
<text x="69" y="106.1">R141</text>
<text x="102.2" y="106.5">R142</text>
<text x="121.7" y="107.8">+5V</text>
<text x="217.7" y="102.5">C56</text>
<text x="217.7" y="106.1">20pF</text>
<text x="225.1" y="102.5">C57</text>
<text x="225.1" y="106.1">20pF</text>
<text x="23.4" y="109.7">GND</text>
<text x="23.4" y="111.6">VIN</text>
<text x="32.7" y="111.6">+5V</text>
<text x="53.6" y="111">C3</text>
<text x="59.9" y="112.5">VCC33IO</text>
<text x="62" y="108">0/NC</text>
<text x="77.6" y="110.8">P7</text>
<text x="94.8" y="112.5">+5V</text>
<text x="95.3" y="108">0/NC</text>
<text x="134.3" y="111.7">R127R0402</text>
<text x="134.3" y="108">R64</text>
<text x="143.6" y="108">NC</text>
<text x="145.4" y="111.7">10K</text>
<text x="156.5" y="108">U10</text>
<text x="164" y="108">SGM4871</text>
<text x="181" y="111.7">R145</text>
<text x="188" y="111.7">0</text>
<text x="10.1" y="115.4">8PIN</text>
<text x="48.6" y="115.4">GND</text>
<text x="53.6" y="118.8">0.1uF</text>
<text x="136.1" y="115.4">C32</text>
<text x="143.6" y="115.4">1uF</text>
<text x="10.1" y="121">P8</text>
<text x="23.4" y="122.7">ANT0</text>
<text x="23.4" y="124.5">ANT1</text>
<text x="32.7" y="122.2">SADC1_IN</text>
<text x="32.7" y="124.1">SADC2_IN</text>
<text x="79.4" y="125.6">14PIN</text>
<text x="110.6" y="122.9">R67</text>
<text x="117.6" y="122.9">470R</text>
<text x="123.4" y="122.9">C35</text>
<text x="130.8" y="122.9">39nF</text>
<text x="143.6" y="124.7">R68</text>
<text x="145.4" y="122.9">20K</text>
<text x="181" y="122.9">R146</text>
<text x="188" y="122.9">0</text>
<text x="206.6" y="122.9">C33</text>
<text x="214" y="122.9">C34</text>
<text x="23.4" y="128.2">MIC</text>
<text x="32.7" y="127.8">MIC_IN</text>
<text x="32.7" y="129.7">LOUT_AC</text>
<text x="32.7" y="131.5">LINEIN_AC</text>
<text x="48.8" y="128.4">R136</text>
<text x="48.8" y="126.5">0</text>
<text x="66.4" y="127.5">GND</text>
<text x="124.1" y="126.4">C36C0402</text>
<text x="124.1" y="130.1">82nF</text>
<text x="156.5" y="130.3">R69</text>
<text x="167.7" y="130.3">60K</text>
<text x="206.6" y="126.5">10uF/10V1uF</text>
<text x="10.1" y="135.8">6PIN</text>
<text x="184.9" y="137.5">LINEIN</text>
<text x="195.8" y="137.7">R143</text>
<text x="202.9" y="137.7">5.1k</text>
<text x="214" y="137.7">C59</text>
<text x="221.4" y="137.7">1uF</text>
<text x="234.8" y="137.1">LINEIN_AC</text>
<text x="54.6" y="143.2">P1</text>
<text x="139.9" y="143.2">P2</text>
<text x="210.3" y="141.4">R144</text>
<text x="216.8" y="141.2">C60</text>
<text x="64.2" y="146.4">Speaker_L</text>
<text x="64.4" y="144.5">Speaker_R</text>
<text x="88.5" y="144.5">Speaker_R</text>
<text x="149.7" y="144.9">LINEIN</text>
<text x="210.3" y="145.1">5.1k</text>
<text x="216.8" y="144.9">47pF</text>
<text x="54.6" y="150.7">SPK</text>
<text x="84.6" y="152.5">R147</text>
<text x="88.5" y="150">Speaker_L</text>
<text x="91.7" y="152.5">NC</text>
<text x="102.8" y="154.4">CN5</text>
<text x="139.9" y="150.7">LineIn</text>
<text x="173.2" y="154.4">CN6</text>
<text x="102.8" y="156.2">SpeakerOut</text>
<text x="149.1" y="158.1">GND</text>
<text x="173.2" y="156.2">LineIn</text>
</g>
<g font-size="1.7">
<text x="164.7" y="9.8">C0402</text>
<text x="190.7" y="9.8">R0402</text>
<text x="54.7" y="16.1">R0603 F1</text>
<text x="65.9" y="14.2">R0603</text>
<text x="72" y="17.9">R0402</text>
<text x="122.8" y="12.7">R0402</text>
<text x="185.1" y="15.3">R0402</text>
<text x="194.7" y="15.3">VCC33IO</text>
<text x="72" y="21.6">R0402</text>
<text x="120.6" y="23.8">VCC33IO</text>
<text x="122.8" y="20.1">R0402</text>
<text x="133.9" y="23.8">R0402</text>
<text x="159.1" y="19">SIP2_254mm</text>
<text x="181" y="24">LED_VDD</text>
<text x="143.9" y="29.9">PWM1/GPIO13</text>
<text x="181" y="26.3">VCC33IO</text>
<text x="45.5" y="32.7">USB-STACKED2-1</text>
<text x="143.9" y="31.8">PWM2/GPIO14</text>
<text x="145.8" y="33.2">GPIO_6</text>
<text x="164" y="35.7">R0402</text>
<text x="164" y="33.9">R0402</text>
<text x="171.4" y="33.7">R0402</text>
<text x="199.2" y="41.7">HEADER6X1_125MM</text>
<text x="89" y="44.8">C0603</text>
<text x="164" y="46.7">R0402 UART1_IN</text>
<text x="84.2" y="52.2">C0402</text>
<text x="164" y="48.5">R0402</text>
<text x="11.9" y="59.6">sip8_254mm</text>
<text x="67.5" y="55.9">C0603</text>
<text x="78.7" y="57.8">C0402</text>
<text x="87.9" y="58.7">R0402</text>
<text x="154.7" y="59.3">+5V</text>
<text x="194" y="62.9">LED_VDD</text>
<text x="104.4" y="71.3">QFN28_th_05</text>
<text x="182.5" y="71.7">SOT23</text>
<text x="62.4" y="76.3">RESETn</text>
<text x="93.9" y="76.3">PWM0/GPIO12</text>
<text x="154.7" y="77.3">R0402</text>
<text x="173.2" y="77.3">R0402</text>
<text x="188" y="73.5">C0402</text>
<text x="195.5" y="73.5">C1206</text>
<text x="62.4" y="78.2">PWM1/GPIO13</text>
<text x="62.4" y="79.6">SDA1/GPIO_51</text>
<text x="62.4" y="83.3">UART1_IN</text>
<text x="62.4" y="81.5">UART1_OUT</text>
<text x="93.9" y="78.2">PWM2/GPIO14</text>
<text x="93.9" y="79.6">SCL1/GPIO_50</text>
<text x="93.9" y="81.5">GPIO_8</text>
<text x="93.9" y="83.3">GPIO_9</text>
<text x="123.5" y="79.6">GPIO_5</text>
<text x="136.1" y="83.9">R0402</text>
<text x="164" y="80.2">R0402</text>
<text x="30.8" y="87.3">R0402</text>
<text x="93.9" y="85.1">LOUT_AC</text>
<text x="152.8" y="86.5">SOT23</text>
<text x="31" y="91">R0402</text>
<text x="78.7" y="95.4">DIP7x2_2mm</text>
<text x="207" y="96.3">Speaker_R</text>
<text x="207" y="100">Speaker_L</text>
<text x="57.9" y="106">R0603</text>
<text x="91.1" y="106.4">R0603</text>
<text x="128.7" y="103.8">D5.0V</text>
<text x="61.3" y="113.9">GPIO_55</text>
<text x="92.8" y="113.9">SPI0_CS</text>
<text x="192.2" y="111.1">Speaker_R</text>
<text x="214" y="108.8">C0402</text>
<text x="221.4" y="108.8">C0402</text>
<text x="10.1" y="117.7">sip8_254mm</text>
<text x="53.6" y="116.2">C0402</text>
<text x="61.3" y="117.6">CIS_SDA</text>
<text x="61.3" y="115.8">CIS_SCL</text>
<text x="63.1" y="119.5">SADC1_IN</text>
<text x="92.8" y="117.6">SPI0_CLK</text>
<text x="92.8" y="119.5">SPI0_RXD</text>
<text x="92.8" y="115.8">SPI0_TXD</text>
<text x="112.2" y="118.2">LOUT_AC</text>
<text x="138" y="115.5">R0402</text>
<text x="139.9" y="119.1">C0402</text>
<text x="182.5" y="115.5">R0402</text>
<text x="202.9" y="114.9">D5.0V</text>
<text x="52.9" y="126">GPIO_9</text>
<text x="63.1" y="121.3">SADC2_IN</text>
<text x="92.8" y="121.3">GPIO_5</text>
<text x="92.8" y="123.2">GPIO_6</text>
<text x="192.2" y="122.2">Speaker_L</text>
<text x="41.4" y="128.2">R0402</text>
<text x="88.7" y="127.3">DIP7x2_2mm</text>
<text x="112.1" y="126.6">R0402</text>
<text x="125.9" y="131.8">C0402</text>
<text x="138" y="126.6">R0402</text>
<text x="156.5" y="128.4">sop8_127_th1</text>
<text x="182.5" y="126.6">R0402</text>
<text x="202.9" y="129.2">C0603</text>
<text x="210.3" y="129.2">C0402</text>
<text x="160.2" y="134">R0402</text>
<text x="10.1" y="138.1">sip6_254mm</text>
<text x="197.3" y="141.4">R0603</text>
<text x="221.4" y="139.4">C0603</text>
<text x="202.9" y="146.8">R0603</text>
<text x="217.7" y="146.8">C0603</text>
<text x="54.6" y="152.9">sip2_254mm</text>
<text x="139.9" y="152.9">sip2_254mm</text>
<text x="86.1" y="156.2">R0603</text>
<text x="102.8" y="157.9">PHONE_JACK</text>
<text x="173.2" y="157.9">PHONE_JACK</text>
</g>
<g font-size="1.5">
<text x="181.1" y="63.5" transform="rotate(90 181.1 63.5)">S</text>
<text x="187" y="62.2" transform="rotate(90 187 62.2)">D</text>
<text x="183.1" y="67.4" transform="rotate(90 183.1 67.4)">G</text>
</g>
</svg>
